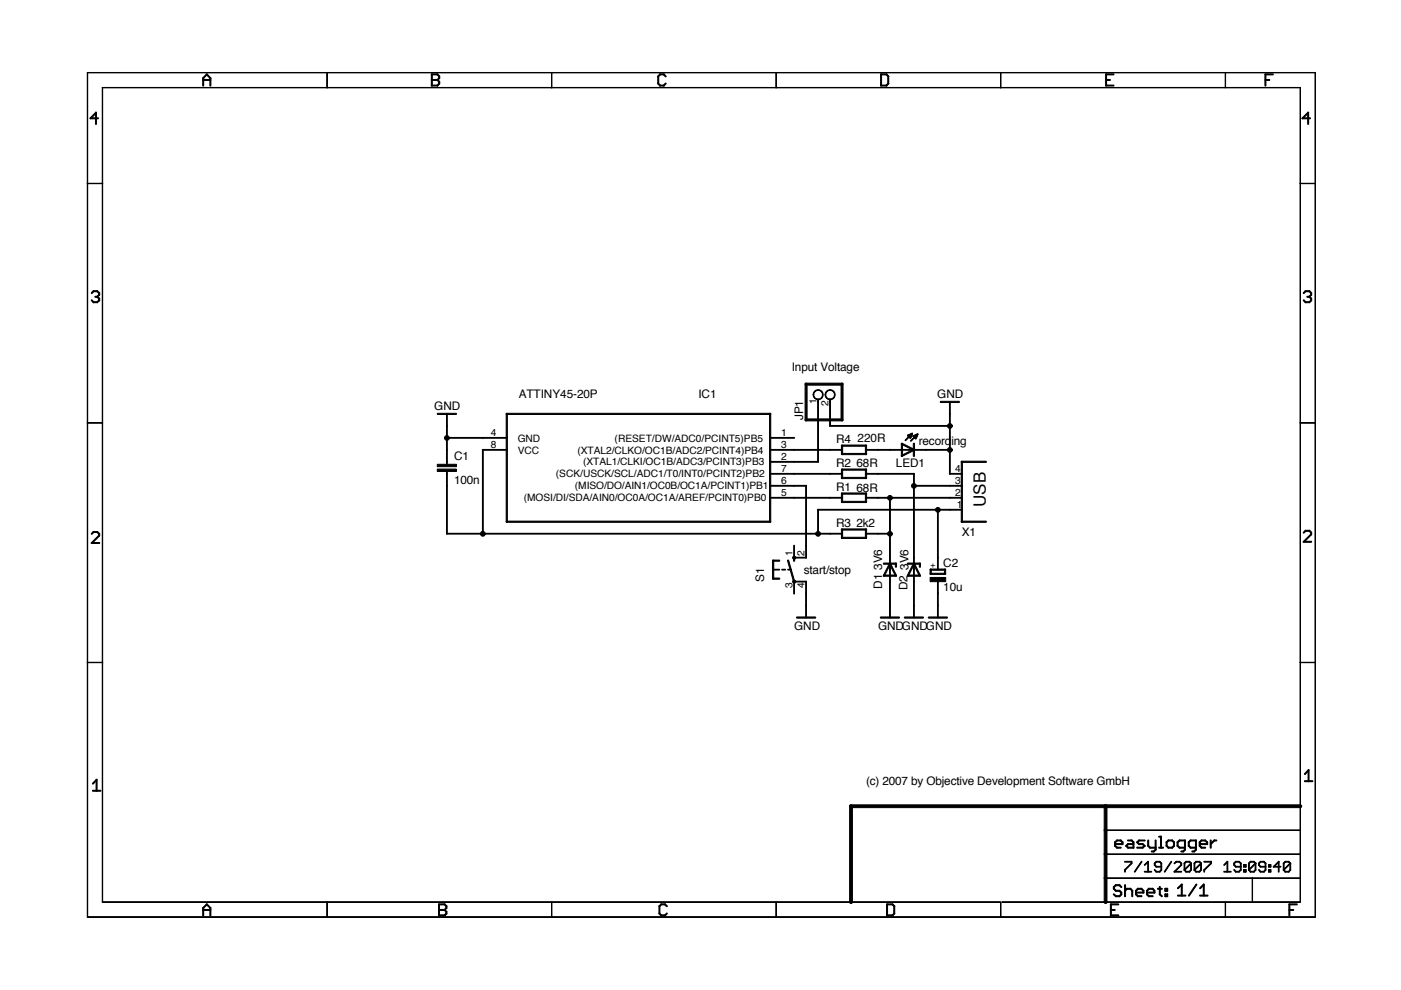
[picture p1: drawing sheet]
<svg xmlns="http://www.w3.org/2000/svg" width="297mm" height="210mm" viewBox="0 0 297 210" stroke-linecap="round" stroke-linejoin="round" font-family="sans-serif">
<g fill="#000" stroke="#000" stroke-width=".21">
<path d="M43.8 15.7l.1 .1-.9 .9v-.2z" fill-rule="evenodd"/>
<path d="M43 16.5h.2l-.1 1.7h-.1z" fill-rule="evenodd"/>
<path d="M43.7 15.7h.2l.8 .9-.1 .1z" fill-rule="evenodd"/>
<path d="M44.6 16.5h.1l-.1 1.7h-.1z" fill-rule="evenodd"/>
<path d="M43 16.9l1.6-.1 .1 .2-1.7 .1z" fill-rule="evenodd"/>
<path d="M18.5 15.4h50.9z" fill-rule="evenodd"/>
<path d="M21.7 18.5l47.7 .1z" fill-rule="evenodd"/>
<path d="M69.3 15.4l.1 3.2z" fill-rule="evenodd"/>
<path d="M91.4 15.7h.3l-.1 2.5h-.2z" fill-rule="evenodd"/>
<path d="M92.6 16.9l.5-.4h.1l-.4 .6z" fill-rule="evenodd"/>
<path d="M93 17.6l.2 .2-.5 .4-.1-.1z" fill-rule="evenodd"/>
<path d="M91.4 15.7h1.4v.1l-1.3 .1z" fill-rule="evenodd"/>
<path d="M91.4 18.1l1.4-.1v.2h-1.3z" fill-rule="evenodd"/>
<path d="M91.4 16.9l1.4-.1v.2l-1.3 .1z" fill-rule="evenodd"/>
<path d="M92.6 15.7h.2l.4 .5-.1 .1z" fill-rule="evenodd"/>
<path d="M93 16.1h.2v.6l-.2-.1z" fill-rule="evenodd"/>
<path d="M92.6 16.9l.2-.1 .4 .6h-.1z" fill-rule="evenodd"/>
<path d="M93 17.3h.2v.5h-.2z" fill-rule="evenodd"/>
<path d="M69.3 15.4h47.7z" fill-rule="evenodd"/>
<path d="M69.3 18.5l47.7 .1z" fill-rule="evenodd"/>
<path d="M117 15.4v3.2z" fill-rule="evenodd"/>
<path d="M139.9 15.7l.1 .1-.5 .5v-.1z" fill-rule="evenodd"/>
<path d="M139.5 16.1h.2l-.1 1.7h-.1z" fill-rule="evenodd"/>
<path d="M139.5 17.6l.5 .5v.1l-.5-.4z" fill-rule="evenodd"/>
<path d="M141.1 17.6l.1 .2-.5 .4-.1-.1z" fill-rule="evenodd"/>
<path d="M139.8 15.7h1l.1 .1-1 .1z" fill-rule="evenodd"/>
<path d="M139.8 18.1l1-.1 .1 .2h-1z" fill-rule="evenodd"/>
<path d="M140.6 15.7h.2l.4 .5-.1 .1z" fill-rule="evenodd"/>
<path d="M117 15.4h47.6z" fill-rule="evenodd"/>
<path d="M117 18.5l47.6 .1z" fill-rule="evenodd"/>
<path d="M164.5 15.4l.1 3.2z" fill-rule="evenodd"/>
<path d="M186.7 15.7h.2l-.1 2.5h-.1z" fill-rule="evenodd"/>
<path d="M188.2 17.6l.2 .2-.5 .4-.1-.1z" fill-rule="evenodd"/>
<path d="M186.7 18.1l1.3-.1 .1 .2h-1.3z" fill-rule="evenodd"/>
<path d="M186.7 15.7h1.3l.1 .1-1.3 .1z" fill-rule="evenodd"/>
<path d="M188.2 16.1h.2v1.7h-.2z" fill-rule="evenodd"/>
<path d="M187.8 15.7h.2l.4 .5-.1 .1z" fill-rule="evenodd"/>
<path d="M164.5 18.6h47.7z" fill-rule="evenodd"/>
<path d="M164.5 15.4h47.7z" fill-rule="evenodd"/>
<path d="M212.1 15.4l.1 3.2z" fill-rule="evenodd"/>
<path d="M234.4 15.7h.2v2.5h-.2z" fill-rule="evenodd"/>
<path d="M234.4 16.9l1-.1v.2l-.9 .1z" fill-rule="evenodd"/>
<path d="M234.4 15.7h1.7l.1 .1-1.7 .1z" fill-rule="evenodd"/>
<path d="M234.4 18.1l1.7-.1 .1 .2h-1.7z" fill-rule="evenodd"/>
<path d="M259.8 15.4v3.2z" fill-rule="evenodd"/>
<path d="M268.3 15.7h.1l-.1 2.5h-.1z" fill-rule="evenodd"/>
<path d="M268.2 16.9l.9-.1 .1 .2-.9 .1z" fill-rule="evenodd"/>
<path d="M268.3 15.7h1.6l.1 .1-1.7 .1z" fill-rule="evenodd"/>
<path d="M212.1 18.6h63.6z" fill-rule="evenodd"/>
<path d="M212.1 15.4h66.8z" fill-rule="evenodd"/>
<path d="M18.5 15.4l.1 23.5z" fill-rule="evenodd"/>
<path d="M20.3 23.8l.2 .1-1.3 1.3-.1-.2z" fill-rule="evenodd"/>
<path d="M20.2 23.9h.3l-.1 2.5-.2-.1z" fill-rule="evenodd"/>
<path d="M19.1 25h1.7l.1 .1-1.7 .1z" fill-rule="evenodd"/>
<path d="M21.7 18.5v20.4z" fill-rule="evenodd"/>
<path d="M18.5 38.9h3.3z" fill-rule="evenodd"/>
<path d="M275.7 18.5v20.4z" fill-rule="evenodd"/>
<path d="M277.3 23.8l.2 .1-1.4 1.3v-.2z" fill-rule="evenodd"/>
<path d="M277.2 23.9h.3l-.1 2.5-.2-.1z" fill-rule="evenodd"/>
<path d="M276.1 25h1.7v.1l-1.7 .1z" fill-rule="evenodd"/>
<path d="M278.8 15.4l.1 23.5z" fill-rule="evenodd"/>
<path d="M275.7 38.9h3.2z" fill-rule="evenodd"/>
<path d="M19.4 62.1l.4-.5 .1 .1-.4 .5z" fill-rule="evenodd"/>
<path d="M19.4 63.6h.1l.4 .5-.1 .1z" fill-rule="evenodd"/>
<path d="M19.7 61.7l.9-.1 .1 .2h-.9z" fill-rule="evenodd"/>
<path d="M20.1 62.9l.5-.1 .1 .2h-.5z" fill-rule="evenodd"/>
<path d="M19.7 64h.9l.1 .1-.9 .1z" fill-rule="evenodd"/>
<path d="M20.5 61.7l.1-.1 .5 .6h-.1z" fill-rule="evenodd"/>
<path d="M20.9 62.1h.2v.5l-.2-.1z" fill-rule="evenodd"/>
<path d="M20.5 62.9l.5-.5 .1 .1-.5 .5z" fill-rule="evenodd"/>
<path d="M20.5 62.9l.1-.1 .5 .6h-.1z" fill-rule="evenodd"/>
<path d="M21 63.2l.1 .1v.5l-.2-.1z" fill-rule="evenodd"/>
<path d="M20.5 64l.5-.4h.1l-.5 .6z" fill-rule="evenodd"/>
<path d="M276.3 62.1l.5-.5 .1 .1-.4 .5z" fill-rule="evenodd"/>
<path d="M276.3 63.6h.2l.4 .5-.1 .1z" fill-rule="evenodd"/>
<path d="M277.9 62.4l.2 .1-.5 .5-.1-.1z" fill-rule="evenodd"/>
<path d="M276.8 61.6h.9v.2h-.9z" fill-rule="evenodd"/>
<path d="M277.1 62.9l.6-.1v.2h-.6z" fill-rule="evenodd"/>
<path d="M276.8 64h.9v.1l-.9 .1z" fill-rule="evenodd"/>
<path d="M277.5 61.7l.2-.1 .4 .6h-.2z" fill-rule="evenodd"/>
<path d="M277.9 62.1h.2l-.1 .5-.1-.1z" fill-rule="evenodd"/>
<path d="M277.5 62.9l.2-.1 .4 .6h-.2z" fill-rule="evenodd"/>
<path d="M277.9 63.2l.2 .1-.1 .5-.1-.1z" fill-rule="evenodd"/>
<path d="M277.5 64l.4-.4h.2l-.4 .6z" fill-rule="evenodd"/>
<path d="M18.5 38.9l.1 50.8z" fill-rule="evenodd"/>
<path d="M21.7 38.9v50.8z" fill-rule="evenodd"/>
<path d="M18.5 89.6l3.3 .1z" fill-rule="evenodd"/>
<path d="M94.7 90.3h.1v2.6h-.1z" fill-rule="evenodd"/>
<path d="M94.7 92.8h.1v2.7l-.1-.1z" fill-rule="evenodd"/>
<path d="M94.7 95.3h.1v2.7h-.1z" fill-rule="evenodd"/>
<path d="M94.7 97.9h.1v.6h-.1z" fill-rule="evenodd"/>
<path d="M94.7 87.7h.1v2.7l-.1-.1z" fill-rule="evenodd"/>
<path d="M92.7 99.5h4.1v.5h-4.1z" fill-rule="evenodd"/>
<path d="M92.7 98.4h4.1v.5h-4.1z" fill-rule="evenodd"/>
<path d="M92.7 87.7l4-.1 .1 .2-4 .1z" fill-rule="evenodd"/>
<path d="M94.7 92.8h7.7l.1 .1h-7.8z" fill-rule="evenodd"/>
<path d="M102.3 92.8h5.2v.1h-5.2z" fill-rule="evenodd"/>
<path d="M102.3 95.3h5.2v.1l-5.2 .1z" fill-rule="evenodd"/>
<path d="M107.3 87.7l56-.1 .1 .2-56 .1z" fill-rule="evenodd"/>
<path d="M163.2 97.9l5.2-.1 .1 .2h-5.2z" fill-rule="evenodd"/>
<path d="M163.2 95.3h5.2l.1 .1-5.2 .1z" fill-rule="evenodd"/>
<path d="M163.2 92.8h5.2l.1 .1h-5.2z" fill-rule="evenodd"/>
<path d="M170.7 81.4l.1-.2 .3 .2v7.7l-.1 .1-.3-.1z" fill-rule="evenodd"/>
<path d="M172.7 82.9a1.07 1.07 0 0 1 1.7 .3 1.07 1.07 0 0 1-.7 1.5 1.07 1.07 0 0 1-1.3-1h.1a.91 .91 0 0 1 1.4-.8 .91 .91 0 0 1 .1 1.6 .91 .91 0 0 1-1.4-.7l-.2-.3z" fill-rule="evenodd"/>
<path d="M173.4 85.2h.1v12.8h-.1z" fill-rule="evenodd"/>
<path d="M168.3 97.9l5.2-.1v.2h-5.2z" fill-rule="evenodd"/>
<path d="M173.4 84.6h.1v.7h-.1z" fill-rule="evenodd"/>
<path d="M175.3 82.9a1.07 1.07 0 0 1 1.6 .3 1.07 1.07 0 0 1-.6 1.5 1.07 1.07 0 0 1-1.4-1h.2a.91 .91 0 0 1 1.3-.8 .91 .91 0 0 1 .1 1.6 .91 .91 0 0 1-1.4-.7l-.1-.3z" fill-rule="evenodd"/>
<path d="M176 85.1l.1 .1-.1 5.2-.1-.1z" fill-rule="evenodd"/>
<path d="M168.3 95.3h7.7l.1 .1-7.8 .1z" fill-rule="evenodd"/>
<path d="M176 84.6h.1l-.1 .7h-.1z" fill-rule="evenodd"/>
<path d="M176 95.3h2.6v.1l-2.6 .1z" fill-rule="evenodd"/>
<path d="M178.5 94.4h.2l-.1 2-.2-.1z" fill-rule="evenodd"/>
<path d="M178.3 81.4l.1-.2 .3 .2v7.7l-.1 .1-.3-.1z" fill-rule="evenodd"/>
<path d="M170.7 81.4l.1-.2h7.8l.1 .3-.1 .2h-7.8z" fill-rule="evenodd"/>
<path d="M170.7 88.9l.1-.1h7.8l.1 .3-.1 .1h-7.8z" fill-rule="evenodd"/>
<path d="M178.5 99.4h5.2v.2l-5.2 .1z" fill-rule="evenodd"/>
<path d="M178.5 96.1h5.2v.2l-5.2 .1z" fill-rule="evenodd"/>
<path d="M178.5 94.4h5.2v.1l-5.2 .1z" fill-rule="evenodd"/>
<path d="M183.5 94.4h.2v2l-.2-.1z" fill-rule="evenodd"/>
<path d="M183.6 95.3h2.6v.1l-2.6 .1z" fill-rule="evenodd"/>
<path d="M186.1 95.3h2.6l.1 .1-2.7 .1z" fill-rule="evenodd"/>
<path d="M188.6 95.3h2.7v.1l-2.6 .1z" fill-rule="evenodd"/>
<path d="M191.2 95.2l.2 .1-.1 1.5-.2-.1z" fill-rule="evenodd"/>
<path d="M191.2 94l.2 .1-.1 1.4-.2-.1z" fill-rule="evenodd"/>
<path d="M191.9 93.3l1.5-1.4h.1l-1.5 1.5z" fill-rule="evenodd"/>
<path d="M193.4 91.9l.1 .1-.5 .9z" fill-rule="evenodd"/>
<path d="M192.4 92.3l.1-.1 .6 .7h-.1z" fill-rule="evenodd"/>
<path d="M192.8 92.7l.3-.1 .1 .1-.4 .1z" fill-rule="evenodd"/>
<path d="M194.5 92l.1 .1-1.5 1.5-.1-.2z" fill-rule="evenodd"/>
<path d="M192.6 92.5h.6v.1h-.5z" fill-rule="evenodd"/>
<path d="M192.5 92.3h.8v.1l-.8 .1z" fill-rule="evenodd"/>
<path d="M192.7 92.2h.6v.1h-.6z" fill-rule="evenodd"/>
<path d="M193 92h.4v.1l-.3 .1z" fill-rule="evenodd"/>
<path d="M192.4 92.3l1.1-.4-1 .5z" fill-rule="evenodd"/>
<path d="M191.1 95.3h2.7l.1 .1-2.7 .1z" fill-rule="evenodd"/>
<path d="M191.2 96.5l2.5-1.3 .2 .1-.1 .2-2.5 1.3-.2-.1z" fill-rule="evenodd"/>
<path d="M191.2 94l2.6 1.3 .1 .1-.2 .1-2.5-1.3z" fill-rule="evenodd"/>
<path d="M193.6 95.3h.3l-.1 1.5-.2-.1z" fill-rule="evenodd"/>
<path d="M193.6 94.1h.3l-.1 1.4-.2-.1z" fill-rule="evenodd"/>
<path d="M194.5 92l.1 .1-.5 .9z" fill-rule="evenodd"/>
<path d="M193.6 92.4h.1l.5 .6h-.1z" fill-rule="evenodd"/>
<path d="M193.9 92.8h.3l.1 .1h-.3z" fill-rule="evenodd"/>
<path d="M193.9 92.6l.5 .1-.5 .1z" fill-rule="evenodd"/>
<path d="M193.6 92.5h.8v.1h-.7z" fill-rule="evenodd"/>
<path d="M193.8 92.3h.6l.1 .1-.7 .1z" fill-rule="evenodd"/>
<path d="M194.1 92.2h.4l.1 .1h-.4z" fill-rule="evenodd"/>
<path d="M193.6 92.4l1-.4-.9 .5z" fill-rule="evenodd"/>
<path d="M193.7 95.3h2.6l.1 .1-2.7 .1z" fill-rule="evenodd"/>
<path d="M201.4 90.2l.1 .1-.1 5.2-.1-.1z" fill-rule="evenodd"/>
<path d="M201.3 87.7h.2l-.1 2.7-.1-.1z" fill-rule="evenodd"/>
<path d="M196.2 95.3h5.2l.1 .1-5.2 .1z" fill-rule="evenodd"/>
<path d="M176 90.2h25.4l.1 .1-25.5 .1z" fill-rule="evenodd"/>
<path d="M201.4 85.1l.1 .1-.1 2.6h-.1z" fill-rule="evenodd"/>
<path d="M199.4 85.1h3.9l.1 .2h-4z" fill-rule="evenodd"/>
<path d="M203.9 97.8h5.2v.2h-5.2z" fill-rule="evenodd"/>
<path d="M275.7 38.9v50.8z" fill-rule="evenodd"/>
<path d="M278.8 38.9l.1 50.8z" fill-rule="evenodd"/>
<path d="M275.7 89.6l3.2 .1z" fill-rule="evenodd"/>
<path d="M19.4 115.1l1.6-1.6h.1l-1.6 1.7z" fill-rule="evenodd"/>
<path d="M19.8 112.7l.1 .1-.5 .5v-.2z" fill-rule="evenodd"/>
<path d="M19.8 112.7h.8l.1 .1-.9 .1z" fill-rule="evenodd"/>
<path d="M19.4 115h1.7v.2h-1.7z" fill-rule="evenodd"/>
<path d="M21 113.1h.1v.6l-.2-.1z" fill-rule="evenodd"/>
<path d="M20.6 112.7l.5 .4v.2l-.6-.5z" fill-rule="evenodd"/>
<path d="M94.7 103h.1v10.2h-.1z" fill-rule="evenodd"/>
<path d="M94.7 100.4h.1v2.7l-.1-.1z" fill-rule="evenodd"/>
<path d="M94.7 99.9h.1v.6h-.1z" fill-rule="evenodd"/>
<path d="M94.7 113.1h7.7l.1 .1h-7.8z" fill-rule="evenodd"/>
<path d="M102.3 95.3h.2l-.1 17.9h-.1z" fill-rule="evenodd"/>
<path d="M107.3 87.7h.3l-.1 23h-.2z" fill-rule="evenodd"/>
<path d="M107.3 110.6l56-.1 .1 .2h-56z" fill-rule="evenodd"/>
<path d="M163.2 87.7h.2l-.1 23h-.1z" fill-rule="evenodd"/>
<path d="M163.8 118.8l1.4-.1 .1 .2-1.4 .1z" fill-rule="evenodd"/>
<path d="M168.3 115.7h.2l-.1 2.6h-.1z" fill-rule="evenodd"/>
<path d="M163.2 105.5h5.2l.1 .1h-5.2z" fill-rule="evenodd"/>
<path d="M163.2 103l5.2-.1 .1 .1-5.2 .1z" fill-rule="evenodd"/>
<path d="M163.2 100.4h5.2l.1 .1h-5.2z" fill-rule="evenodd"/>
<path d="M168.2 118.2h.3l-.1 .8-.2-.1z" fill-rule="evenodd"/>
<path d="M168.3 103l2.6-.1 .1 .1-2.7 .1z" fill-rule="evenodd"/>
<path d="M170.8 103h.2l-.1 12.8-.1-.1z" fill-rule="evenodd"/>
<path d="M170.8 115.7h.2l-.1 2.6h-.1z" fill-rule="evenodd"/>
<path d="M168.3 118.2h2.6l.1 .1h-2.7z" fill-rule="evenodd"/>
<path d="M173.4 108h.1v5.2h-.1z" fill-rule="evenodd"/>
<path d="M102.3 113.1h71.2v.1h-71.2z" fill-rule="evenodd"/>
<path d="M168.3 105.5h7.7l.1 .1h-7.8z" fill-rule="evenodd"/>
<path d="M168.3 100.4h7.7l.1 .1h-7.8z" fill-rule="evenodd"/>
<path d="M173.4 113.1h2.6l.1 .1h-2.7z" fill-rule="evenodd"/>
<path d="M176 105.5h2.6v.1h-2.6z" fill-rule="evenodd"/>
<path d="M176 100.4h2.6v.1h-2.6z" fill-rule="evenodd"/>
<path d="M176 113.1h2.6v.1h-2.6z" fill-rule="evenodd"/>
<path d="M178.5 104.5l.2 .1-.1 2-.2-.1z" fill-rule="evenodd"/>
<path d="M178.5 99.4l.2 .1-.1 2-.2-.1z" fill-rule="evenodd"/>
<path d="M178.5 112.1l.2 .1-.1 2-.2-.1z" fill-rule="evenodd"/>
<path d="M178.5 106.3h5.2v.2l-5.2 .1z" fill-rule="evenodd"/>
<path d="M178.5 104.5h5.2v.2l-5.2 .1z" fill-rule="evenodd"/>
<path d="M183.5 104.6h.2v2l-.2-.1z" fill-rule="evenodd"/>
<path d="M178.5 101.2h5.2v.2l-5.2 .1z" fill-rule="evenodd"/>
<path d="M183.5 99.5h.2v2l-.2-.1z" fill-rule="evenodd"/>
<path d="M178.5 113.9h5.2v.2l-5.2 .1z" fill-rule="evenodd"/>
<path d="M178.5 112.1h5.2v.2l-5.2 .1z" fill-rule="evenodd"/>
<path d="M183.5 112.2h.2v2l-.2-.1z" fill-rule="evenodd"/>
<path d="M183.6 105.5h2.6v.1h-2.6z" fill-rule="evenodd"/>
<path d="M183.6 100.4h2.6v.1h-2.6z" fill-rule="evenodd"/>
<path d="M183.6 113.1h2.6v.1h-2.6z" fill-rule="evenodd"/>
<path d="M186.1 105.5h2.6l.1 .1h-2.7z" fill-rule="evenodd"/>
<path d="M188.6 113.1h.2l-.1 5.2h-.1z" fill-rule="evenodd"/>
<path d="M188.6 105.5h.2l-.1 7.7h-.1z" fill-rule="evenodd"/>
<path d="M186.1 113.1h2.6l.1 .1h-2.7z" fill-rule="evenodd"/>
<path d="M187.3 119.5l1.4-.1 .1 .2h-1.4z" fill-rule="evenodd"/>
<path d="M188.6 119.4h1.4l.1 .2h-1.5z" fill-rule="evenodd"/>
<path d="M193.7 100.4h.2l-.1 2.7-.1-.1z" fill-rule="evenodd"/>
<path d="M186.1 100.4h7.7l.1 .1h-7.8z" fill-rule="evenodd"/>
<path d="M193.7 103h.2l-.1 15.3h-.1z" fill-rule="evenodd"/>
<path d="M192.4 119.4h1.4l.1 .2h-1.5z" fill-rule="evenodd"/>
<path d="M193.6 119.5l1.5-.1 .1 .2h-1.5z" fill-rule="evenodd"/>
<path d="M173.4 108h25.5v.1l-25.5 .1z" fill-rule="evenodd"/>
<path d="M198.8 108h.1v10.3h-.1z" fill-rule="evenodd"/>
<path d="M188.6 105.5h12.8l.1 .1h-12.8z" fill-rule="evenodd"/>
<path d="M193.7 103l7.7-.1 .1 .1-7.8 .1z" fill-rule="evenodd"/>
<path d="M201.3 95.3h.2l-.1 5.2h-.1z" fill-rule="evenodd"/>
<path d="M198.8 108h2.6l.1 .1-2.7 .1z" fill-rule="evenodd"/>
<path d="M201.4 108h2.6v.1l-2.6 .1z" fill-rule="evenodd"/>
<path d="M201.3 105.5h2.7v.1h-2.6z" fill-rule="evenodd"/>
<path d="M201.4 102.9h2.6v.1l-2.6 .1z" fill-rule="evenodd"/>
<path d="M201.3 100.4h2.7v.1h-2.6z" fill-rule="evenodd"/>
<path d="M203.9 97.8l.2 .1-.1 12.8h-.2z" fill-rule="evenodd"/>
<path d="M203.9 110.5h5.2v.2h-5.2z" fill-rule="evenodd"/>
<path d="M277.9 113.2l.2 .1-1.7 1.7-.1-.2z" fill-rule="evenodd"/>
<path d="M276.8 112.4l.1 .2-.5 .4-.1-.1z" fill-rule="evenodd"/>
<path d="M276.8 112.4h.9v.2h-.9z" fill-rule="evenodd"/>
<path d="M276.3 114.8h1.7l.1 .1-1.7 .1z" fill-rule="evenodd"/>
<path d="M277.9 112.8l.2 .1-.1 .5-.1-.1z" fill-rule="evenodd"/>
<path d="M277.5 112.5l.2-.1 .4 .6h-.2z" fill-rule="evenodd"/>
<path d="M163.8 118.8h.2v2.1l-.2-.1z" fill-rule="evenodd"/>
<path d="M163.9 120.6l.1 .1v2.1l-.2-.1z" fill-rule="evenodd"/>
<path d="M163.8 120.7h1.4l.1 .1-1.4 .1z" fill-rule="evenodd"/>
<path d="M163.9 122.6h1.3l.1 .1-1.4 .1z" fill-rule="evenodd"/>
<path d="M165.7 120.7h.8v.1l-.7 .1z" fill-rule="evenodd"/>
<path d="M167 120.7h.8v.1l-.7 .1z" fill-rule="evenodd"/>
<path d="M168.3 123.3h.2l-.1 2.6h-.1z" fill-rule="evenodd"/>
<path d="M167 118.8h.2l1.3 4.5-.1 .1h-.1z" fill-rule="evenodd"/>
<path d="M170.8 125.8h.2l-.1 2.7-.1-.1z" fill-rule="evenodd"/>
<path d="M170.8 123.3h.2l-.1 2.6h-.1z" fill-rule="evenodd"/>
<path d="M168.3 123.3l2.6-.1 .1 .2h-2.7z" fill-rule="evenodd"/>
<path d="M170.8 128.4h.2l-.1 2.6h-.1z" fill-rule="evenodd"/>
<path d="M168.9 130.9l4-.1v.2l-4 .1z" fill-rule="evenodd"/>
<path d="M188.6 119.4l.2 .1-1.3 2.6-.1 .1-.1-.2z" fill-rule="evenodd"/>
<path d="M188.6 123.3h.2l-.1 5.2-.1-.1z" fill-rule="evenodd"/>
<path d="M188.6 120.7h.2l-.1 2.7h-.1z" fill-rule="evenodd"/>
<path d="M188.6 118.2h.2l-.1 2.7-.1-.1z" fill-rule="evenodd"/>
<path d="M188.6 128.4h.2l-.1 2.6h-.1z" fill-rule="evenodd"/>
<path d="M188.6 119.4h.2l1.3 2.6-.1 .2-.1-.1-1.3-2.6z" fill-rule="evenodd"/>
<path d="M187.3 122l2.7-.1 .1 .2-2.7 .1z" fill-rule="evenodd"/>
<path d="M189.8 119.5h.3l-.1 .8-.2-.1z" fill-rule="evenodd"/>
<path d="M186.7 130.9l3.9-.1 .1 .2-4 .1z" fill-rule="evenodd"/>
<path d="M193.7 119.4l.2 .1-1.3 2.6-.2 .1v-.2z" fill-rule="evenodd"/>
<path d="M193.7 123.3h.2l-.1 5.2-.1-.1z" fill-rule="evenodd"/>
<path d="M193.7 120.7h.2l-.1 2.7h-.1z" fill-rule="evenodd"/>
<path d="M193.7 118.2h.2l-.1 2.7-.1-.1z" fill-rule="evenodd"/>
<path d="M193.7 128.4h.2l-.1 2.6h-.1z" fill-rule="evenodd"/>
<path d="M193.6 119.5l.3-.1 1.3 2.6-.1 .2-.2-.1z" fill-rule="evenodd"/>
<path d="M192.4 121.9h2.7l.1 .2-2.8 .1z" fill-rule="evenodd"/>
<path d="M194.9 119.5h.3l-.1 .8-.2-.1z" fill-rule="evenodd"/>
<path d="M191.8 130.8h3.9l.1 .2-4 .1z" fill-rule="evenodd"/>
<path d="M197.2 120.7h.2v1.1l-.2-.1z" fill-rule="evenodd"/>
<path d="M198.8 125.8h.1v2.7l-.1-.1z" fill-rule="evenodd"/>
<path d="M198.8 123.2l.1 .1v2.6h-.1z" fill-rule="evenodd"/>
<path d="M198.8 118.2h.1v2.7l-.1-.1z" fill-rule="evenodd"/>
<path d="M198.8 128.3l.1 .1v2.6h-.1z" fill-rule="evenodd"/>
<path d="M197.2 121.6l3.2-.1 .1 .2-3.2 .1z" fill-rule="evenodd"/>
<path d="M200.3 120.6l.2 .1-.1 1.1-.2-.1z" fill-rule="evenodd"/>
<path d="M197.2 120.7l3.2-.1 .1 .2-3.2 .1z" fill-rule="evenodd"/>
<path d="M197.2 122.4h3.3v.9h-3.3z" fill-rule="evenodd"/>
<path d="M196.9 130.8h3.9l.1 .2-4 .1z" fill-rule="evenodd"/>
<path d="M18.5 89.6l.1 50.9z" fill-rule="evenodd"/>
<path d="M21.7 89.6v50.9z" fill-rule="evenodd"/>
<path d="M18.5 140.4l3.3 .1z" fill-rule="evenodd"/>
<path d="M275.7 89.6v50.9z" fill-rule="evenodd"/>
<path d="M278.8 89.6l.1 50.9z" fill-rule="evenodd"/>
<path d="M275.7 140.4l3.2 .1z" fill-rule="evenodd"/>
<path d="M20.4 165.2l.2 .2-.9 .8-.1-.1z" fill-rule="evenodd"/>
<path d="M20.4 165.2l.2 .1-.1 2.5-.1-.1z" fill-rule="evenodd"/>
<path d="M19.7 167.6h1.6l.1 .1-1.7 .1z" fill-rule="evenodd"/>
<path d="M180.1 170.8l.2-.2h54.2l.2 .5-.2 .1h-54.2z" fill-rule="evenodd"/>
<path d="M234.3 170.6l.4 .2v5.3l-.2 .2-.4-.2v-5.3z" fill-rule="evenodd"/>
<path d="M236.4 178.5h.1v1l-.2-.1z" fill-rule="evenodd"/>
<path d="M236.3 179.3l.2-.1 .4 .6h-.1z" fill-rule="evenodd"/>
<path d="M236.3 178.5l.5-.4 .1 .1-.4 .5z" fill-rule="evenodd"/>
<path d="M236.7 179.7l.9-.1 .1 .2h-.9z" fill-rule="evenodd"/>
<path d="M236.7 178.2l.9-.1 .1 .1-.9 .1z" fill-rule="evenodd"/>
<path d="M237.6 178.1l.5 .4-.1 .2-.5-.5z" fill-rule="evenodd"/>
<path d="M237.9 178.5h.2l-.1 .6-.1-.1z" fill-rule="evenodd"/>
<path d="M236.3 178.9h1.7l.1 .1-1.7 .1z" fill-rule="evenodd"/>
<path d="M238.7 179.3l.1-.1 .5 .6h-.2z" fill-rule="evenodd"/>
<path d="M238.7 179.3l.4-.4h.2l-.5 .6z" fill-rule="evenodd"/>
<path d="M239.1 178.2l.9-.1v.1l-.9 .1z" fill-rule="evenodd"/>
<path d="M239.9 178.1l.5 .4v.2l-.6-.5z" fill-rule="evenodd"/>
<path d="M240.3 178.5h.1v1.3h-.2z" fill-rule="evenodd"/>
<path d="M239.1 179.7l1.3-.1v.2h-1.3z" fill-rule="evenodd"/>
<path d="M239.1 178.9h1.3v.1l-1.3 .1z" fill-rule="evenodd"/>
<path d="M241.1 178.5l.5 .4-.1 .2-.5-.5z" fill-rule="evenodd"/>
<path d="M241.5 178.1l.1 .1-.5 .5-.1-.2z" fill-rule="evenodd"/>
<path d="M241.1 179.6h1.2l.1 .2h-1.3z" fill-rule="evenodd"/>
<path d="M241.4 178.9h.9l.1 .1-.9 .1z" fill-rule="evenodd"/>
<path d="M242.2 179.7l.4-.5 .2 .1-.5 .5z" fill-rule="evenodd"/>
<path d="M242.2 178.9l.6 .4-.1 .2-.5-.5z" fill-rule="evenodd"/>
<path d="M241.5 178.1h1.2l.1 .1-1.3 .1z" fill-rule="evenodd"/>
<path d="M243.4 178.1l.2 .1-.1 1.3-.2-.1z" fill-rule="evenodd"/>
<path d="M243.4 179.2l.5 .5v.1l-.6-.4z" fill-rule="evenodd"/>
<path d="M243.8 179.6h1.3v.2h-1.3z" fill-rule="evenodd"/>
<path d="M245.7 177.3h.5l.1 .1-.6 .1z" fill-rule="evenodd"/>
<path d="M246.1 177.3l.2 .1-.1 2.4h-.2z" fill-rule="evenodd"/>
<path d="M245.7 179.6h.9l.1 .2h-1z" fill-rule="evenodd"/>
<path d="M247.3 178.5h.1v1l-.2-.1z" fill-rule="evenodd"/>
<path d="M247.7 178.1l.1 .1-.5 .5-.1-.2z" fill-rule="evenodd"/>
<path d="M247.3 179.2l.5 .5v.1l-.6-.4z" fill-rule="evenodd"/>
<path d="M247.7 179.6h.9v.2h-.9z" fill-rule="evenodd"/>
<path d="M247.7 178.1h.9v.1l-.9 .1z" fill-rule="evenodd"/>
<path d="M248.9 179.2l.1 .2-.5 .4-.1-.1z" fill-rule="evenodd"/>
<path d="M248.9 178.5h.1l-.1 1-.1-.1z" fill-rule="evenodd"/>
<path d="M248.5 178.1l.5 .4-.1 .2-.5-.5z" fill-rule="evenodd"/>
<path d="M249.6 178.5h.2l-.1 1-.1-.1z" fill-rule="evenodd"/>
<path d="M249.6 178.5l.5-.4 .1 .1-.5 .5z" fill-rule="evenodd"/>
<path d="M249.6 179.2l.6 .5-.1 .1-.5-.4z" fill-rule="evenodd"/>
<path d="M250 178.2l1.3-.1v.1l-1.3 .1z" fill-rule="evenodd"/>
<path d="M250 179.7l1.3-.1v.2h-1.3z" fill-rule="evenodd"/>
<path d="M252 178.5h.1v1l-.2-.1z" fill-rule="evenodd"/>
<path d="M252.4 178.1l.1 .1-.5 .5-.1-.2z" fill-rule="evenodd"/>
<path d="M252 179.2l.5 .5v.1l-.6-.4z" fill-rule="evenodd"/>
<path d="M252.3 178.2l1.3-.1 .1 .1-1.3 .1z" fill-rule="evenodd"/>
<path d="M252.3 179.7l1.3-.1 .1 .2h-1.3z" fill-rule="evenodd"/>
<path d="M254.3 178.5h.2l-.1 1-.1-.1z" fill-rule="evenodd"/>
<path d="M254.3 179.3l.1-.1 .5 .6h-.2z" fill-rule="evenodd"/>
<path d="M254.7 178.1l.2 .1-.6 .5v-.2z" fill-rule="evenodd"/>
<path d="M254.7 179.6h.9v.2h-.9z" fill-rule="evenodd"/>
<path d="M254.7 178.1h.9v.1l-.9 .1z" fill-rule="evenodd"/>
<path d="M255.4 178.2l.2-.1 .4 .5-.1 .1z" fill-rule="evenodd"/>
<path d="M255.9 178.5h.1v.6l-.2-.1z" fill-rule="evenodd"/>
<path d="M254.3 178.9h1.7v.1l-1.7 .1z" fill-rule="evenodd"/>
<path d="M257.4 178.1l.2 .1-.9 .9-.1-.2z" fill-rule="evenodd"/>
<path d="M256.7 178.1l.1 .1-.1 1.6h-.1z" fill-rule="evenodd"/>
<path d="M257.4 178.2l.5-.1 .1 .1-.6 .1z" fill-rule="evenodd"/>
<path d="M275.7 170.9v5.2z" fill-rule="evenodd"/>
<path d="M275.7 140.4v30.6z" fill-rule="evenodd"/>
<path d="M234.4 176h41.3z" fill-rule="evenodd"/>
<path d="M234.3 170.6h41.5l.2 .5-.2 .1h-41.5l-.2-.1z" fill-rule="evenodd"/>
<path d="M277.4 163.2l.1 .1-.9 .9v-.1z" fill-rule="evenodd"/>
<path d="M277.4 163.2l.1 .1v2.4h-.2z" fill-rule="evenodd"/>
<path d="M276.6 165.5h1.7v.2h-1.7z" fill-rule="evenodd"/>
<path d="M18.5 140.4l.1 54.1z" fill-rule="evenodd"/>
<path d="M21.7 140.4v50.9z" fill-rule="evenodd"/>
<path d="M43 192.4l.2 .1-.1 1.7-.1-.1z" fill-rule="evenodd"/>
<path d="M43 192.5l.8-.9 .1 .1-.8 .9z" fill-rule="evenodd"/>
<path d="M43.7 191.7l.2-.1 .8 1h-.1z" fill-rule="evenodd"/>
<path d="M44.6 192.4l.1 .1-.1 1.7-.1-.1z" fill-rule="evenodd"/>
<path d="M43 192.9l1.6-.1 .1 .2h-1.7z" fill-rule="evenodd"/>
<path d="M18.5 194.4l50.9 .1z" fill-rule="evenodd"/>
<path d="M21.7 191.2l47.7 .1z" fill-rule="evenodd"/>
<path d="M69.3 191.2l.1 3.3z" fill-rule="evenodd"/>
<path d="M93 191.7h.2l-.1 2.5-.1-.1z" fill-rule="evenodd"/>
<path d="M94.6 193.6l.1 .1-.5 .5v-.2z" fill-rule="evenodd"/>
<path d="M94.6 192.4l.1 .2-.5 .4v-.1z" fill-rule="evenodd"/>
<path d="M93 191.7l1.3-.1 .1 .2-1.4 .1z" fill-rule="evenodd"/>
<path d="M93 194h1.3l.1 .1-1.4 .1z" fill-rule="evenodd"/>
<path d="M93 192.9l1.3-.1 .1 .2h-1.4z" fill-rule="evenodd"/>
<path d="M94.2 191.7l.1-.1 .4 .6h-.1z" fill-rule="evenodd"/>
<path d="M94.6 192l.1 .1v.5h-.2z" fill-rule="evenodd"/>
<path d="M94.2 192.9l.1-.1 .4 .6h-.1z" fill-rule="evenodd"/>
<path d="M94.6 193.2l.1 .1v.5l-.2-.1z" fill-rule="evenodd"/>
<path d="M69.3 194.4l47.7 .1z" fill-rule="evenodd"/>
<path d="M69.3 191.2l47.7 .1z" fill-rule="evenodd"/>
<path d="M117 191.2v3.3z" fill-rule="evenodd"/>
<path d="M139.7 192.1h.2v1.7l-.2-.1z" fill-rule="evenodd"/>
<path d="M139.7 192.1l.5-.5 .1 .1-.4 .5z" fill-rule="evenodd"/>
<path d="M139.7 193.7l.2-.1 .4 .5-.1 .1z" fill-rule="evenodd"/>
<path d="M141.3 193.6l.2 .1-.5 .5-.1-.2z" fill-rule="evenodd"/>
<path d="M140.1 191.7l.9-.1 .1 .2-.9 .1z" fill-rule="evenodd"/>
<path d="M140.2 194h.8l.1 .1-.9 .1z" fill-rule="evenodd"/>
<path d="M140.9 191.7l.1-.1 .5 .6h-.2z" fill-rule="evenodd"/>
<path d="M117 194.4l47.6 .1z" fill-rule="evenodd"/>
<path d="M164.5 191.2l.1 3.3z" fill-rule="evenodd"/>
<path d="M180.1 170.8l.2-.2 .4 .2v20.6l-.1 .2-.5-.2z" fill-rule="evenodd"/>
<path d="M188 191.7h.2l-.1 2.5-.1-.1z" fill-rule="evenodd"/>
<path d="M189.6 193.6l.1 .1-.5 .5-.1-.2z" fill-rule="evenodd"/>
<path d="M188 194h1.3v.1l-1.3 .1z" fill-rule="evenodd"/>
<path d="M188 191.7l1.3-.1v.2l-1.3 .1z" fill-rule="evenodd"/>
<path d="M189.6 192l.1 .1-.1 1.7-.1-.1z" fill-rule="evenodd"/>
<path d="M189.1 191.7l.2-.1 .4 .6h-.1z" fill-rule="evenodd"/>
<path d="M117 191.2l95.1 .1z" fill-rule="evenodd"/>
<path d="M164.5 194.4l47.7 .1z" fill-rule="evenodd"/>
<path d="M212.1 191.2l.1 3.3z" fill-rule="evenodd"/>
<path d="M234.3 185.9l.4 .2v5.3l-.2 .2-.4-.2v-5.3z" fill-rule="evenodd"/>
<path d="M234.3 180.8l.4 .2v5.3l-.2 .2-.4-.2v-5.3z" fill-rule="evenodd"/>
<path d="M234.3 175.7l.4 .2v5.3l-.2 .2-.4-.2v-5.3z" fill-rule="evenodd"/>
<path d="M235.4 191.7h.2v2.5l-.2-.1z" fill-rule="evenodd"/>
<path d="M236.1 188h.2l-.1 .6-.1-.1z" fill-rule="evenodd"/>
<path d="M235.4 192.9l1-.1v.2h-.9z" fill-rule="evenodd"/>
<path d="M236.1 188l.4-.4h.2l-.5 .6z" fill-rule="evenodd"/>
<path d="M236.1 188.3l.6 .5-.1 .2-.5-.5z" fill-rule="evenodd"/>
<path d="M236.1 189.5l.6 .5-.1 .1-.5-.4z" fill-rule="evenodd"/>
<path d="M235.4 191.7l1.7-.1 .1 .2-1.7 .1z" fill-rule="evenodd"/>
<path d="M235.5 194h1.6l.1 .1-1.7 .1z" fill-rule="evenodd"/>
<path d="M236.5 187.6h.9l.1 .1-1 .1z" fill-rule="evenodd"/>
<path d="M236.5 188.8h.9l.1 .1-1 .1z" fill-rule="evenodd"/>
<path d="M236.5 190l.9-.1 .1 .2h-1z" fill-rule="evenodd"/>
<path d="M237.3 187.6l.5 .4v.2l-.6-.5z" fill-rule="evenodd"/>
<path d="M237.3 188.8l.5 .4v.2l-.6-.5z" fill-rule="evenodd"/>
<path d="M237.7 189.1l.1 .1v.5h-.2z" fill-rule="evenodd"/>
<path d="M237.7 189.5l.1 .2-.5 .4-.1-.1z" fill-rule="evenodd"/>
<path d="M239.9 183l.1 .1-1.5 1.4-.1-.1z" fill-rule="evenodd"/>
<path d="M238.5 184.4h.1l-.1 .5h-.1z" fill-rule="evenodd"/>
<path d="M238.8 188.4l.2 .1-.5 .5-.1-.2z" fill-rule="evenodd"/>
<path d="M238.5 187.6h.1v2.5h-.2z" fill-rule="evenodd"/>
<path d="M238.8 188.4l.9-.1 .1 .2-.9 .1z" fill-rule="evenodd"/>
<path d="M238.5 182.6h1.4l.1 .1-1.5 .1z" fill-rule="evenodd"/>
<path d="M239.8 182.7h.2l-.1 .4z" fill-rule="evenodd"/>
<path d="M239.6 188.4l.1-.1 .5 .6-.2 .1z" fill-rule="evenodd"/>
<path d="M240 188.8h.2l-.1 1.3h-.1z" fill-rule="evenodd"/>
<path d="M242 182.6l.1 .1-1.5 2.2z" fill-rule="evenodd"/>
<path d="M241.2 188.3l.1 .2-.5 .5v-.2z" fill-rule="evenodd"/>
<path d="M240.8 188.8h.2l-.1 .9h-.1z" fill-rule="evenodd"/>
<path d="M240.8 189.5l.5 .5v.1l-.5-.4z" fill-rule="evenodd"/>
<path d="M241.1 190l.9-.1 .1 .2h-.9z" fill-rule="evenodd"/>
<path d="M241.1 188.4l.9-.1 .1 .2-.9 .1z" fill-rule="evenodd"/>
<path d="M241.9 188.4l.1-.1 .5 .6-.1 .1z" fill-rule="evenodd"/>
<path d="M242.4 188.8h.1v.6l-.2-.1z" fill-rule="evenodd"/>
<path d="M240.8 189.1h1.7v.2l-1.7 .1z" fill-rule="evenodd"/>
<path d="M243.5 188.3l.2 .2-.6 .5v-.2z" fill-rule="evenodd"/>
<path d="M243.1 188.8h.2l-.1 .9h-.1z" fill-rule="evenodd"/>
<path d="M242.6 183.4l.8-.8 .1 .1-.8 .8z" fill-rule="evenodd"/>
<path d="M243.4 182.6l.1 .1v2.2h-.2z" fill-rule="evenodd"/>
<path d="M243.1 189.5l.6 .5-.1 .1-.5-.4z" fill-rule="evenodd"/>
<path d="M242.6 184.8l1.5-.1 .1 .2h-1.5z" fill-rule="evenodd"/>
<path d="M243.5 189.9h.9l.1 .2h-1z" fill-rule="evenodd"/>
<path d="M243.5 188.3h.9l.1 .2-1 .1z" fill-rule="evenodd"/>
<path d="M244.1 180.5l.6-.1v.2h-.5z" fill-rule="evenodd"/>
<path d="M244.3 188.4l.1-.1 .5 .6-.2 .1z" fill-rule="evenodd"/>
<path d="M244.7 188.8h.2l-.1 .6-.1-.1z" fill-rule="evenodd"/>
<path d="M243.1 189.2l1.7-.1 .1 .2-1.8 .1z" fill-rule="evenodd"/>
<path d="M244.7 183h.2v.5z" fill-rule="evenodd"/>
<path d="M245 178.1l.1 .1v2.1l-.2-.1z" fill-rule="evenodd"/>
<path d="M245 180l.1 .2-.5 .4-.1-.1z" fill-rule="evenodd"/>
<path d="M244.7 184.4h.2l.3 .5h-.1z" fill-rule="evenodd"/>
<path d="M244.7 183l.4-.4 .1 .1-.3 .4z" fill-rule="evenodd"/>
<path d="M244.7 183.4l.2-.1 .3 .5-.1 .1z" fill-rule="evenodd"/>
<path d="M246.2 184.4l.1 .1-.5 .4z" fill-rule="evenodd"/>
<path d="M245.1 184.8l.8-.1 .1 .2h-.9z" fill-rule="evenodd"/>
<path d="M245.1 182.7l.8-.1 .1 .1-.9 .1z" fill-rule="evenodd"/>
<path d="M245.9 188h.1l-.1 1.7h-.1z" fill-rule="evenodd"/>
<path d="M246.2 183h.1v1.5h-.2z" fill-rule="evenodd"/>
<path d="M245.8 182.6l.5 .4v.1l-.5-.4z" fill-rule="evenodd"/>
<path d="M245.1 183.7h1.2v.1l-1.2 .1z" fill-rule="evenodd"/>
<path d="M245.9 189.5l.5 .5v.1l-.6-.4z" fill-rule="evenodd"/>
<path d="M245.4 188.4l1-.1v.2l-.9 .1z" fill-rule="evenodd"/>
<path d="M248.3 182.6l.1 .1-1.5 2.2z" fill-rule="evenodd"/>
<path d="M247 188.3l.2 .1-.1 .6-.1-.1z" fill-rule="evenodd"/>
<path d="M247 189.5l.2 .1-.1 .5h-.1z" fill-rule="evenodd"/>
<path d="M247 188.3h.5l.1 .2-.6 .1z" fill-rule="evenodd"/>
<path d="M247.4 188.4h.2l-.1 .6-.1-.1z" fill-rule="evenodd"/>
<path d="M247 188.8h.5l.1 .1-.6 .1z" fill-rule="evenodd"/>
<path d="M247 189.5h.5l.1 .2h-.6z" fill-rule="evenodd"/>
<path d="M247.4 189.6h.2l-.1 .5h-.1z" fill-rule="evenodd"/>
<path d="M247 189.9h.5l.1 .2h-.6z" fill-rule="evenodd"/>
<path d="M248.9 183l.6-.3-.5 .4z" fill-rule="evenodd"/>
<path d="M249.3 182.7l.8-.1 .1 .1-.8 .1z" fill-rule="evenodd"/>
<path d="M248.9 184.8l1.6-.1v.2h-1.5z" fill-rule="evenodd"/>
<path d="M248.9 184.8l1.5-1.5 .1 .1-1.5 1.5z" fill-rule="evenodd"/>
<path d="M250.4 183h.1v.5z" fill-rule="evenodd"/>
<path d="M250 182.7l.1-.1 .4 .5h-.1z" fill-rule="evenodd"/>
<path d="M249.7 188.2l.8-.7h.2l-.9 .9z" fill-rule="evenodd"/>
<path d="M250.5 187.5h.2l-.1 2.5-.1-.1z" fill-rule="evenodd"/>
<path d="M250.4 180.5l.5-.1 .1 .2h-.6z" fill-rule="evenodd"/>
<path d="M251.4 182.7h.2l-.5 .4-.1-.1z" fill-rule="evenodd"/>
<path d="M252.5 183l.1 .1-1.5 1.4-.1-.1z" fill-rule="evenodd"/>
<path d="M251.1 183h.1v1.5h-.2z" fill-rule="evenodd"/>
<path d="M251.2 180l.1 .2-.5 .4-.1-.1z" fill-rule="evenodd"/>
<path d="M251.1 178.2h.2v2.1l-.2-.1z" fill-rule="evenodd"/>
<path d="M249.6 189.8h1.8v.1l-1.7 .1z" fill-rule="evenodd"/>
<path d="M251.1 184.4l.5 .4-.1 .1-.5-.4z" fill-rule="evenodd"/>
<path d="M253.6 187.5l.2 .1-1.8 2.4v-.1z" fill-rule="evenodd"/>
<path d="M252.5 184.4l.1 .1-.4 .4z" fill-rule="evenodd"/>
<path d="M251.4 182.7l.8-.1 .1 .1-.9 .1z" fill-rule="evenodd"/>
<path d="M251.4 184.8l.8-.1 .1 .2h-.9z" fill-rule="evenodd"/>
<path d="M252.1 182.7l.1-.1 .4 .5h-.1z" fill-rule="evenodd"/>
<path d="M252.4 183h.2v1.5h-.2z" fill-rule="evenodd"/>
<path d="M252.7 180.5l.5-.1 .1 .2h-.5z" fill-rule="evenodd"/>
<path d="M254.6 183l.1 .1-1.5 1.4v-.1z" fill-rule="evenodd"/>
<path d="M253.2 183h.1v1.5h-.1z" fill-rule="evenodd"/>
<path d="M253.5 180l.2 .2-.6 .4v-.1z" fill-rule="evenodd"/>
<path d="M253.5 178.1l.2 .1-.1 2.1-.1-.1z" fill-rule="evenodd"/>
<path d="M253.5 182.6l.2 .1-.5 .4v-.1z" fill-rule="evenodd"/>
<path d="M253.2 184.4l.5 .4-.1 .1-.4-.4z" fill-rule="evenodd"/>
<path d="M254.6 184.4l.1 .1-.4 .4z" fill-rule="evenodd"/>
<path d="M253.5 182.6h.8l.1 .1-.9 .1z" fill-rule="evenodd"/>
<path d="M253.5 184.7h.8l.1 .2h-.9z" fill-rule="evenodd"/>
<path d="M254.3 188.3l.9-.8h.1l-.8 .9z" fill-rule="evenodd"/>
<path d="M254.2 182.7l.1-.1 .4 .5h-.1z" fill-rule="evenodd"/>
<path d="M254.6 183h.1v1.5h-.1z" fill-rule="evenodd"/>
<path d="M255.2 187.5h.1v2.5l-.2-.1z" fill-rule="evenodd"/>
<path d="M255.3 184.4h.1v.5h-.2z" fill-rule="evenodd"/>
<path d="M254.3 189.8h1.8v.1l-1.7 .1z" fill-rule="evenodd"/>
<path d="M255.3 182.6h1.5v.1l-1.5 .1z" fill-rule="evenodd"/>
<path d="M256.7 182.7h.1v.4z" fill-rule="evenodd"/>
<path d="M255.3 184.4l1.4-1.4h.1l-1.4 1.5z" fill-rule="evenodd"/>
<path d="M260.2 182.6l.1 .1-.8 .8v-.1z" fill-rule="evenodd"/>
<path d="M212.1 194.4l47.7 .1z" fill-rule="evenodd"/>
<path d="M259.8 191.2v3.3z" fill-rule="evenodd"/>
<path d="M212.4 191.2l47.4 .1z" fill-rule="evenodd"/>
<path d="M260.2 182.6l.1 .1v2.2h-.2z" fill-rule="evenodd"/>
<path d="M259.5 184.8l1.5-.1v.2h-1.5z" fill-rule="evenodd"/>
<path d="M261.6 183h.2l-.1 .5z" fill-rule="evenodd"/>
<path d="M261.6 184.4h.1l.4 .5h-.1z" fill-rule="evenodd"/>
<path d="M261.6 183l.4-.4 .1 .1-.4 .4z" fill-rule="evenodd"/>
<path d="M261.6 183.4l.1-.1 .4 .5-.1 .1z" fill-rule="evenodd"/>
<path d="M261.9 184.8l.8-.1 .1 .2h-.8z" fill-rule="evenodd"/>
<path d="M261.9 182.7l.8-.1 .1 .1-.8 .1z" fill-rule="evenodd"/>
<path d="M263 184.4l.2 .1-.5 .4-.1-.1z" fill-rule="evenodd"/>
<path d="M263 183h.2l-.1 1.5h-.1z" fill-rule="evenodd"/>
<path d="M262.7 182.6l.5 .4-.1 .1-.5-.4z" fill-rule="evenodd"/>
<path d="M262 183.7h1.1l.1 .1-1.2 .1z" fill-rule="evenodd"/>
<path d="M263.7 183.4h.1v.5z" fill-rule="evenodd"/>
<path d="M263.7 184.4h.1v.5z" fill-rule="evenodd"/>
<path d="M263.7 183.4l.5-.1v.1l-.5 .1z" fill-rule="evenodd"/>
<path d="M264 183.4h.2v.5z" fill-rule="evenodd"/>
<path d="M263.7 183.7h.5v.1l-.5 .1z" fill-rule="evenodd"/>
<path d="M263.7 184.4h.5v.1h-.5z" fill-rule="evenodd"/>
<path d="M264 184.4h.2v.5z" fill-rule="evenodd"/>
<path d="M263.7 184.8l.5-.1v.2h-.5z" fill-rule="evenodd"/>
<path d="M266.1 183l.2 .1-1.5 1.4-.1-.1z" fill-rule="evenodd"/>
<path d="M264.7 183h.2l-.1 1.5h-.1z" fill-rule="evenodd"/>
<path d="M265.1 182.6l.1 .1-.4 .4-.1-.1z" fill-rule="evenodd"/>
<path d="M264.7 184.4h.1l.4 .5h-.1z" fill-rule="evenodd"/>
<path d="M265.5 186.2v5.1z" fill-rule="evenodd"/>
<path d="M234.4 186.2h31.2z" fill-rule="evenodd"/>
<path d="M266.1 184.4l.2 .1-.5 .4z" fill-rule="evenodd"/>
<path d="M265.1 182.6h.8v.1l-.8 .1z" fill-rule="evenodd"/>
<path d="M265.1 184.7h.8v.2h-.8z" fill-rule="evenodd"/>
<path d="M265.8 182.6l.5 .4-.1 .1-.4-.4z" fill-rule="evenodd"/>
<path d="M266.1 183h.2l-.1 1.5h-.1z" fill-rule="evenodd"/>
<path d="M266.8 183l.4-.4 .1 .1-.3 .4z" fill-rule="evenodd"/>
<path d="M266.8 183h.2v.5z" fill-rule="evenodd"/>
<path d="M266.8 184.4h.2l.3 .5z" fill-rule="evenodd"/>
<path d="M266.8 183.4l.2-.1 .3 .6z" fill-rule="evenodd"/>
<path d="M268.3 184.4l.1 .1-.5 .4z" fill-rule="evenodd"/>
<path d="M267.2 184.8l.8-.1 .1 .2h-.9z" fill-rule="evenodd"/>
<path d="M267.2 182.7l.8-.1 .1 .1-.9 .1z" fill-rule="evenodd"/>
<path d="M268.3 183h.1v1.5h-.2z" fill-rule="evenodd"/>
<path d="M267.9 182.6l.5 .4v.1l-.5-.4z" fill-rule="evenodd"/>
<path d="M267.2 183.7h1.2v.1l-1.2 .1z" fill-rule="evenodd"/>
<path d="M269 183.4h.1v.5z" fill-rule="evenodd"/>
<path d="M269 184.4h.1v.5z" fill-rule="evenodd"/>
<path d="M269 183.4l.4-.1 .1 .1-.5 .1z" fill-rule="evenodd"/>
<path d="M269.3 183.4h.2l-.1 .5z" fill-rule="evenodd"/>
<path d="M269 183.7h.4l.1 .1-.5 .1z" fill-rule="evenodd"/>
<path d="M269 184.4h.4l.1 .1h-.5z" fill-rule="evenodd"/>
<path d="M269.3 184.4h.2l-.1 .5z" fill-rule="evenodd"/>
<path d="M269 184.8l.4-.1 .1 .2h-.5z" fill-rule="evenodd"/>
<path d="M271 182.7h.2l-1.2 1.2v-.2z" fill-rule="evenodd"/>
<path d="M271 182.7h.2l-.1 2.2h-.1z" fill-rule="evenodd"/>
<path d="M270 183.7h1.5l.1 .1-1.6 .1z" fill-rule="evenodd"/>
<path d="M273.5 183l.2 .1-1.6 1.4v-.1z" fill-rule="evenodd"/>
<path d="M272.1 183h.2l-.1 1.5h-.1z" fill-rule="evenodd"/>
<path d="M272.5 182.6l.1 .1-.5 .4v-.1z" fill-rule="evenodd"/>
<path d="M272.1 184.4h.1l.4 .5h-.1z" fill-rule="evenodd"/>
<path d="M273.5 184.4l.2 .1-.5 .4z" fill-rule="evenodd"/>
<path d="M272.5 182.6h.8v.1l-.8 .1z" fill-rule="evenodd"/>
<path d="M272.5 184.7h.8v.2h-.8z" fill-rule="evenodd"/>
<path d="M273.3 191.7h.2l-.1 2.5-.1-.1z" fill-rule="evenodd"/>
<path d="M273.2 182.6l.5 .4-.1 .1-.5-.4z" fill-rule="evenodd"/>
<path d="M273.5 183h.2l-.1 1.5h-.1z" fill-rule="evenodd"/>
<path d="M273.3 192.8h.9l.1 .2h-1z" fill-rule="evenodd"/>
<path d="M273.3 191.7l1.7-.1v.2l-1.7 .1z" fill-rule="evenodd"/>
<path d="M275.7 186.1v5.2z" fill-rule="evenodd"/>
<path d="M275.7 181.1v5.1z" fill-rule="evenodd"/>
<path d="M275.7 176v5.1z" fill-rule="evenodd"/>
<path d="M265.5 186.2h10.2z" fill-rule="evenodd"/>
<path d="M234.4 181.1h41.3z" fill-rule="evenodd"/>
<path d="M259.9 191.2l15.8 .1z" fill-rule="evenodd"/>
<path d="M278.8 140.4l.1 54.1z" fill-rule="evenodd"/>
<path d="M259.9 194.4l19 .1z" fill-rule="evenodd"/>
<circle cx="94.7" cy="92.9" r=".51"/>
<circle cx="201.4" cy="95.4" r=".51"/>
<circle cx="201.4" cy="90.3" r=".51"/>
<circle cx="102.4" cy="113.2" r=".51"/>
<circle cx="168.4" cy="118.2" r=".33"/>
<circle cx="173.4" cy="113.2" r=".51"/>
<circle cx="188.7" cy="105.6" r=".51"/>
<circle cx="188.7" cy="113.2" r=".51"/>
<circle cx="193.8" cy="103" r=".51"/>
<circle cx="198.8" cy="108.1" r=".51"/>
<circle cx="168.4" cy="123.3" r=".33"/>
</g>
<text font-size="3.6" x="209" y="107.5" transform="rotate(-90 209 107.5)">USB</text>
<g font-size="2.5">
<text x="167.9" y="78.6">Input Voltage</text>
<text x="92.1" y="87">GND</text>
<text x="110" y="84.5">ATTINY45-20P</text>
<text x="148.1" y="84.5">IC1</text>
<text x="170.3" y="89" transform="rotate(-90 170.3 89)">JP1</text>
<text x="198.7" y="84.5">GND</text>
<text x="177.3" y="93.9">R4</text>
<text x="181.8" y="93.6">220R</text>
<text x="194.8" y="94.4">record</text>
<text x="201.7" y="94.4">ing</text>
<text x="96.3" y="97.6">C1</text>
<text x="177.3" y="99">R2</text>
<text x="181.6" y="98.9">68R</text>
<text x="190" y="98.9">LED1</text>
<text x="96.3" y="102.6">100n</text>
<text x="177.3" y="104.1">R1</text>
<text x="181.6" y="104.3">68R</text>
<text x="177.3" y="111.7">R3</text>
<text x="181.6" y="111.6">2k2</text>
<text x="203.9" y="113.7">X1</text>
<text x="162" y="123.3" transform="rotate(-90 162 123.3)">S1</text>
<text x="170.4" y="121.8">start/stop</text>
<text x="187" y="124.8" transform="rotate(-90 187 124.8)">D1</text>
<text x="187" y="120.8" transform="rotate(-90 187 120.8)">3V6</text>
<text x="192.4" y="125.1" transform="rotate(-90 192.4 125.1)">D2</text>
<text x="192.6" y="120.8" transform="rotate(-90 192.6 120.8)">3V6</text>
<text x="200" y="120.3">C2</text>
<text x="200" y="125.4">10u</text>
<text x="168.4" y="133.5">GND</text>
<text x="186.2" y="133.5">GNDGNDGND</text>
<text x="183.6" y="166.5">(c) 2007 by Objective Development Software GmbH</text>
</g>
<g font-size="2.2">
<text x="173.1" y="85.8" transform="rotate(-90 173.1 85.8)">1</text>
<text x="175.6" y="86.1" transform="rotate(-90 175.6 86.1)">2</text>
<text x="104" y="92.5">4</text>
<text x="104" y="95">8</text>
<text x="109.8" y="93.6">GND</text>
<text x="130.3" y="93.6">(RESET/DW/ADC0/PCINT5)PB5</text>
<text x="165.6" y="95">3</text>
<text x="165.6" y="92.5">1</text>
<text x="109.8" y="96.2">VCC</text>
<text x="117.9" y="101.2">(SCK/USCK/SCL/ADC1/T0/INT0/PCINT2)PB2</text>
<text x="122.4" y="96.2">(XTAL2/CLKO/OC1B/ADC2/PCINT4)PB4</text>
<text x="123.6" y="98.7">(XTAL1/CLKI/OC1B/ADC3/PCINT3)PB3</text>
<text x="165.6" y="100.1">7</text>
<text x="165.6" y="97.6">2</text>
<text x="202.5" y="100.1">4</text>
<text x="111.1" y="106.3">(MOSI/DI/SDA/AIN0/OC0A/OC1A/AREF/PCINT0)PB0</text>
<text x="121.9" y="103.8">(MISO/DO/AIN1/OC0B/OC1A/PCINT1)PB1</text>
<text x="165.6" y="105.2">5</text>
<text x="165.6" y="102.7">6</text>
<text x="202.5" y="105.2">2</text>
<text x="202.5" y="102.7">3</text>
<text x="202.9" y="107.7">1</text>
<text x="168" y="117.9" transform="rotate(-90 168 117.9)">1</text>
<text x="170.6" y="117.9" transform="rotate(-90 170.6 117.9)">2</text>
<text x="168" y="124.7" transform="rotate(-90 168 124.7)">3</text>
<text x="170.6" y="124.7" transform="rotate(-90 170.6 124.7)">4</text>
</g>
<text font-size="1.8" x="198.3" y="120.4" transform="rotate(-90 198.3 120.4)">+</text>
</svg>
